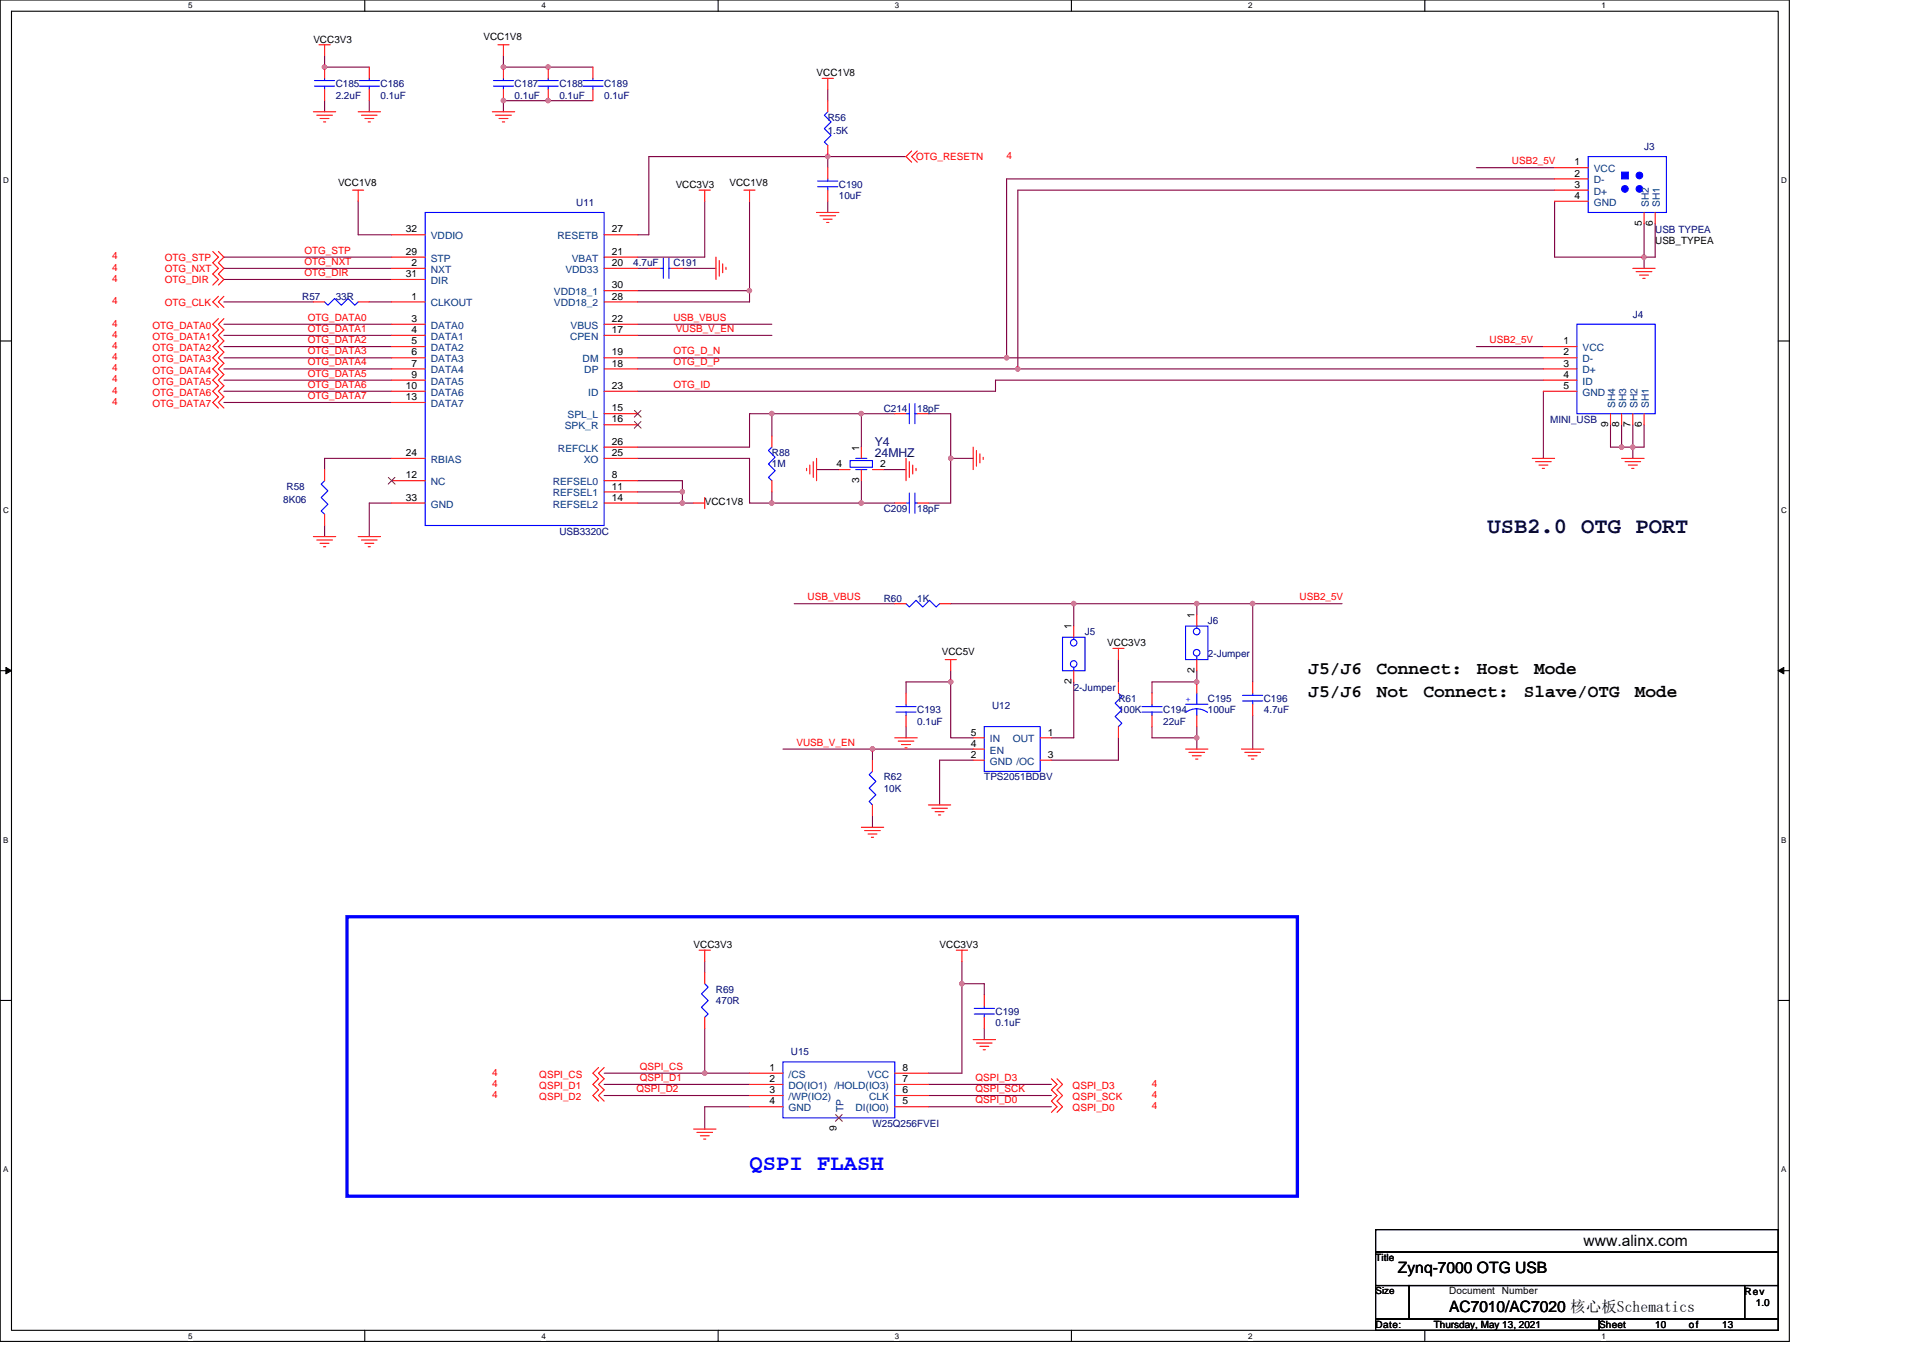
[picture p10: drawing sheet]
<svg xmlns="http://www.w3.org/2000/svg" width="297mm" height="210mm" viewBox="0 0 297 210" stroke-linecap="round" stroke-linejoin="round" font-family="sans-serif">
<path d="M0 0h276.4v207.3h-276.4zM1.8 1.7h272.9v203.8h-272.9z" fill="none" stroke="#000" stroke-width=".17"/>
<g fill="#fff">
<path d="M29.1 .2h.6v1.4h-.6z"/>
<path d="M29.1 205.7h.6v1.4h-.6z"/>
</g>
<path d="M56.3 0v1.7M56.3 205.5v1.8" fill="none" stroke="#000" stroke-width=".17"/>
<g fill="#fff">
<path d="M83.6 .2h.7v1.4h-.7z"/>
<path d="M83.6 205.7h.7v1.4h-.7z"/>
</g>
<path d="M110.9 0v1.7M110.9 205.5v1.8" fill="none" stroke="#000" stroke-width=".17"/>
<g fill="#fff">
<path d="M138.2 .2h.7v1.4h-.7z"/>
<path d="M138.2 205.7h.7v1.4h-.7z"/>
</g>
<path d="M165.5 0v1.7M165.5 205.5v1.8" fill="none" stroke="#000" stroke-width=".17"/>
<g fill="#fff">
<path d="M192.8 .2h.6v1.4h-.6z"/>
<path d="M192.8 205.7h.6v1.4h-.6z"/>
</g>
<path d="M220.1 0v1.7M220.1 205.5v1.8" fill="none" stroke="#000" stroke-width=".17"/>
<g fill="#fff">
<path d="M247.4 .2h.6v1.4h-.6z"/>
<path d="M247.4 205.7h.6v1.4h-.6z"/>
<path d="M.5 27.2h.8v1.4h-.8z"/>
<path d="M275.1 27.2h.9v1.4h-.9z"/>
<path d="M.5 78.1h.8v1.4h-.8z"/>
<path d="M275.1 78.1h.9v1.4h-.9z"/>
</g>
<path d="M0 52.7h1.8M274.7 52.7h1.7" fill="none" stroke="#000" stroke-width=".17"/>
<g fill="#fff">
<path d="M.5 129.1h.8v1.4h-.8z"/>
<path d="M275.1 129.1h.8v1.4h-.8z"/>
</g>
<path d="M0 103.6h1.8M274.7 103.6h1.7" fill="none" stroke="#000" stroke-width=".17"/>
<path d="M.9 103.1l.9 .5-.9 .5zM274.7 103.6l.8-.5v1z" fill="#000" stroke="#000" stroke-width=".15"/>
<g fill="#fff">
<path d="M.5 180h.8v1.4h-.8z"/>
<path d="M275.1 180h.8v1.4h-.8z"/>
</g>
<path d="M0 154.6h1.8M274.7 154.6h1.7M212.5 190h62.2v3.5h-62.2zM212.5 193.5h62.2v5.1h-62.2zM212.5 198.6h5.2v5.2h-5.2zM217.7 198.6h51.8v5.2h-51.8zM269.5 198.6h5.2v5.2h-5.2zM212.5 203.8h34.5v1.7h-34.5zM247 203.8h27.7v1.7h-27.7z" fill="none" stroke="#000" stroke-width=".17"/>
<path d="M53.6 141.6h146.8v43.2h-146.8z" fill="none" stroke="#00f" stroke-width=".51"/>
<g fill="none" stroke="#800040" stroke-width=".17">
<path d="M50.1 8.6v1.8h6.9M50.1 15.6v1.7M57 15.6v1.7M77.8 8.6v1.8h13.8M91.6 15.6h-13.8v1.7M127.9 13.8v1.8M34.6 39.7h25.9M55.3 31.1v5.2h5.2M108.9 31.1v8.6h-10.4M115.8 31.1v13.8M127.9 24.2h-27.7v12.1h-1.7M127.9 31.1v1.7"/>
<path d="M127.9 24.2v1.7M127.9 24.2h12.1M228 25.9h12.1M240.1 31.1v8.6h13.9M240.1 27.6h-84.6v27.7M240.1 29.4h-82.9v27.6M254 39.7v1.8M254 34.5v5.2M255.7 34.5v5.2h-1.7M34.6 41.5h25.9M34.6 43.2h25.9M34.6 50.1h25.9"/>
<path d="M34.6 51.8h25.9M34.6 53.6h25.9M34.6 55.3h25.9M34.6 57h25.9M34.6 58.7h25.9M34.6 46.7h13.8M57 46.7h3.5M98.5 57h58.7M98.5 55.3h57M98.5 41.5h1.7M98.5 51.8h20.7M98.5 50.1h20.7"/>
<path d="M98.5 44.9h17.3M105.4 41.5h5.2M115.8 44.9v1.8h-17.3M155.5 55.3h82.9M157.2 57h81.2M228 53.6h10.4M238.4 58.7h-84.6v1.8h-55.3M34.6 60.5h25.9M34.6 62.2h25.9M60.5 70.8h-10.4v1.8M60.5 77.7h-3.5v5.2M98.5 74.3h6.9v1.7"/>
<path d="M98.5 76h6.9M98.5 77.7h6.9M98.5 70.8h17.3v6.9h3.4M105.4 76v1.7M105.4 77.7h1.7M119.2 77.7h13.9M119.2 63.9h13.9M119.2 67.4v-3.5h-3.4v5.2h-17.3M119.2 76v1.7M126.1 72.6h3.5M133.1 77.7h5.1M133.1 63.9h5.1"/>
<path d="M133.1 74.3v3.4M133.1 63.9v5.2M136.5 72.6h3.5M143.4 63.9h3.5v6.9M146.9 70.8h3.4M146.9 70.8v6.9h-3.5M238.4 60.5v10.3M248.8 65.6v3.5h1.7M250.5 69.1h1.7M250.5 65.6v3.5M252.2 69.1v1.7M252.2 65.6v3.5"/>
<path d="M254 65.6v3.5h-1.8M50.1 81.2v1.7M122.7 93.3h15.5M146.9 93.3h19M165.9 93.3v3.4M165.9 93.3h19v1.7M184.9 93.3h8.6v12.1M193.5 93.3h13.8M120.9 115.7h13.9v1.8M134.8 115.7h15.5M140 112.3v1.7M146.9 105.4v8.6h3.4"/>
<path d="M146.9 105.4h-6.9v1.7M146.9 103.6v1.8M150.3 117.5h-5.2v6.9M165.9 105.4v8.6h-3.5M172.8 114v3.5h-10.4M172.8 101.9v3.5M177.9 112.3v1.7h7M184.9 114v1.7M184.9 112.3v1.7M184.9 103.6v1.8h-7v1.7M193.5 110.6v5.1M134.8 126.1v1.7"/>
<path d="M108.9 148.5v1.8M108.9 158.9v6.9M148.6 152h3.4v1.7M148.6 152v13.8h-5.2M148.6 148.5v3.5M152 158.9v1.7M93.3 169.3h22.5M93.3 167.6h22.5M93.3 165.8h15.6M108.9 165.8h6.9M115.8 171h-6.9v3.5M143.4 169.3h19"/>
<path d="M143.4 167.6h19M143.4 171h19"/>
</g>
<g fill="#f0f" stroke="#f0f" stroke-width=".17">
<circle cx="50.1" cy="10.4" r=".33"/>
<circle cx="84.7" cy="15.5" r=".34"/>
<circle cx="77.8" cy="15.5" r=".34"/>
<circle cx="84.7" cy="10.4" r=".33"/>
<circle cx="77.8" cy="10.4" r=".33"/>
<circle cx="115.8" cy="44.9" r=".33"/>
<circle cx="127.8" cy="24.2" r=".34"/>
<circle cx="250.5" cy="69.1" r=".34"/>
<circle cx="157.2" cy="57" r=".34"/>
<circle cx="253.9" cy="39.7" r=".34"/>
<circle cx="252.2" cy="69.1" r=".34"/>
<circle cx="105.4" cy="77.7" r=".34"/>
<circle cx="105.4" cy="76" r=".34"/>
<circle cx="146.9" cy="105.4" r=".33"/>
<circle cx="193.5" cy="93.3" r=".34"/>
<circle cx="184.8" cy="93.3" r=".34"/>
<circle cx="134.8" cy="115.7" r=".34"/>
<circle cx="165.8" cy="93.3" r=".34"/>
<circle cx="184.8" cy="105.4" r=".33"/>
<circle cx="184.8" cy="114" r=".33"/>
<circle cx="155.5" cy="55.3" r=".34"/>
<circle cx="146.9" cy="70.8" r=".33"/>
<circle cx="133" cy="77.7" r=".34"/>
<circle cx="119.2" cy="77.7" r=".34"/>
<circle cx="133" cy="63.9" r=".34"/>
<circle cx="119.2" cy="63.9" r=".34"/>
<circle cx="148.6" cy="152" r=".34"/>
<circle cx="108.9" cy="165.8" r=".33"/>
</g>
<g fill="none" stroke="#f00" stroke-width=".17">
<path d="M48.4 17.3h3.5M48.9 17.8h2.4M49.3 6.9h1.7M49.4 18.3h1.4M50 18.8h.3M50.1 6.9v1.7M50.1 10.4v1.7M50.1 13.8v1.8M55.3 17.3h3.5M55.8 17.8h2.4M56.4 18.3h1.3M56.9 18.8h.3"/>
<path d="M57 10.4v1.7M57 13.8v1.8M76 17.3h3.5M76.6 17.8h2.4M76.9 6.9h1.7M77.1 18.3h1.4M77.6 18.8h.4M77.8 6.9v1.7M77.8 10.4v1.7M77.8 13.8v1.8M84.7 10.4v1.7M84.7 13.8v1.8"/>
<path d="M91.6 10.4v1.7M91.6 13.8v1.8M127 12.1h1.7M127.9 12.1v1.7M127.9 15.6v1.7M32.9 38.9l.8 .8-.8 .9 .8 .9-.8 .8 .8 .9-.8 .8M33.7 38.9l.9 .8-.9 .9 .9 .9-.9 .8 .9 .9-.9 .8M54.5 29.4h1.7M55.3 29.4v1.7M60.5 39.7h5.2M60.5 36.3h5.2M93.3 36.3h5.2"/>
<path d="M93.3 39.7h5.2M108 29.4h1.7M108.9 29.4v1.7M110.6 39.7v3.5M114.9 29.4h1.7M115.8 29.4v1.7M126.1 32.8h3.5M126.7 33.3h2.4M127.2 33.9h1.3M127.7 34.4h.3M127.9 22.5v1.7M127.9 25.9v1.7"/>
<path d="M127.9 29.4v1.7M140.8 23.3l-.8 .9 .8 .9M141.7 23.3l-.9 .9 .9 .9M240.1 25.9h5.2M240.1 27.6h5.2M240.1 29.4h5.2M240.1 31.1h5.2M254 32.8v1.7M255.7 32.8v1.7M33.7 49.2l-.8 .9 .8 .9-.8 .8 .8 .9-.8 .9 .8 .8-.8 .9 .8 .8-.8 .9 .8 .9-.8 .8 .8 .9-.8 .9 .8 .8-.8 .9 .8 .9M33.7 45.8l-.8 .9 .8 .8M34.6 49.2l-.9 .9 .9 .9-.9 .8 .9 .9-.9 .9 .9 .8-.9 .9 .9 .8-.9 .9 .9 .9-.9 .8 .9 .9-.9 .9 .9 .8-.9 .9 .9 .9"/>
<path d="M34.6 45.8l-.9 .9 .9 .8M48.4 46.7h1.7M55.3 46.7h1.7M60.5 46.7h5.2M60.5 50.1h5.2M60.5 51.8h5.2M60.5 53.6h5.2M60.5 55.3h5.2M60.5 57h5.2M60.5 58.7h5.2M60.5 43.2h5.2M60.5 41.5h5.2"/>
<path d="M93.3 41.5h5.2M93.3 46.7h5.2M93.3 44.9h5.2M93.3 51.8h5.2M93.3 50.1h5.2M93.3 57h5.2M93.3 55.3h5.2M100.2 41.5h1.8M103.7 41.5h1.7M111.1 40.3v2.4M111.6 40.8v1.3M112.1 41.3v.3"/>
<path d="M238.4 53.6h5.2M238.4 55.3h5.2M238.4 57h5.2M238.4 58.7h5.2M252.2 41.5h3.5M252.7 42h2.5M253.3 42.5h1.3M253.8 43h.3M50.1 79.5v1.7M50.1 72.6v1.7M60.5 77.7h5.2M60.5 74.3h5.2"/>
<path d="M60.5 60.5h5.2M60.5 62.2h5.2M60.5 70.8h5.2M93.3 60.5h5.2M93.3 76h5.2M93.3 77.7h5.2M93.3 69.1h5.2M93.3 74.3h5.2M93.3 63.9h5.2M93.3 65.6h5.2M93.3 70.8h5.2M107.1 77.7h1.8"/>
<path d="M108.9 76.9v1.7M119.2 74.3v1.7M119.2 67.4v1.7M124.6 72.4v.3M125.1 71.9v1.3M125.6 71.3v2.5M126.1 70.8v3.5M129.6 72.6h1.7M133.1 69.1v1.7M133.1 72.6v1.7M134.8 72.6h1.7M138.2 63.9h1.8"/>
<path d="M138.2 77.7h1.8M140 70.8v3.5M140.5 71.3v2.5M141 71.9v1.3M141.5 72.4v.3M141.7 63.9h1.7M141.7 77.7h1.7M150.3 69.1v3.5M150.8 69.6v2.4M151.4 70.1v1.4M151.9 70.7v.3M236.7 70.8h3.4"/>
<path d="M237.2 71.3h2.4M237.7 71.9h1.4M238.2 72.4h.4M238.4 60.5h5.2M248.8 63.9v1.7M250.5 70.8h3.5M250.5 63.9v1.7M251 71.3h2.4M251.5 71.9h1.4M252 72.4h.4M252.2 63.9v1.7M254 63.9v1.7"/>
<path d="M48.4 82.9h3.5M48.9 83.4h2.4M49.4 83.9h1.4M50 84.5h.3M55.3 82.9h3.5M55.8 83.4h2.4M56.4 83.9h1.3M56.9 84.5h.3M138.2 93.3h1.8M145.1 93.3h1.8M165.9 96.7v1.8M184.9 95v1.7"/>
<path d="M134.8 117.5v1.7M138.2 114h3.5M138.7 114.5h2.5M139.3 115h1.3M139.8 115.5h.3M140 107.1v1.7M140 110.6v1.7M146 101.9h1.7M146.9 101.9v1.7M150.3 114h1.7M150.3 115.7h1.7M150.3 117.5h1.7"/>
<path d="M160.7 117.5h1.7M160.7 114h1.7M165.9 103.6v1.8M171.9 100.2h1.7M172.8 100.2v1.7M172.8 105.4v1.7M172.8 112.3v1.7M177.9 107.1v1.7M177.9 110.6v1.7M183.1 115.7h3.5M183.6 116.2h2.5M184.2 116.8h1.3"/>
<path d="M184.7 117.3h.3M184.9 105.4v1.7M184.9 110.6v1.7M184.9 101.9v1.7M191.8 115.7h3.4M192.3 116.2h2.4M192.8 116.8h1.4M193.3 117.3h.4M193.5 105.4v1.7M193.5 108.8v1.8M133.1 127.8h3.4M133.6 128.3h2.4"/>
<path d="M134.1 128.9h1.4M134.6 129.4h.3M134.8 124.4v1.7M143.4 124.4h3.5M143.9 124.9h2.4M144.4 125.4h1.4M145 125.9h.3M108 146.8h1.7M108.9 146.8v1.7M108.9 150.3v1.7M108.9 157.2v1.7M147.7 146.8h1.8"/>
<path d="M148.6 146.8v1.7M152 153.7v1.7M152 157.2v1.7M92.5 165l-.9 .8 .9 .9-.9 .9 .9 .8-.9 .9 .9 .8M93.3 165l-.8 .8 .8 .9-.8 .9 .8 .8-.8 .9 .8 .8M107.1 174.5h3.5M107.7 175h2.4M108.2 175.5h1.4M108.7 176h.3M115.8 165.8h5.1M115.8 167.6h5.1M115.8 169.3h5.1"/>
<path d="M115.8 171h5.1M129.6 172.7h.1M138.2 171h5.2M138.2 169.3h5.2M138.2 167.6h5.2M138.2 165.8h5.2M150.3 160.6h3.5M150.8 161.2h2.4M151.4 161.7h1.3M151.9 162.2h.3M162.4 166.7l.9 .9-.9 .8 .9 .9-.9 .8 .9 .9-.9 .9M163.3 166.7l.8 .9-.8 .8 .8 .9-.8 .8 .8 .9-.8 .9"/>
</g>
<g fill="none" stroke="#00f" stroke-width=".17">
<path d="M48.6 13.3h3.1M48.6 12.4h3.1M50.1 12.1v.3M50.1 13.3v.5M55.5 13.3h3.1M55.5 12.4h3.1M57 12.1v.3M57 13.3v.5M76.2 13.3h3.1M76.2 12.4h3.1M77.8 12.1v.3M77.8 13.3v.5"/>
<path d="M83.1 13.3h3.1M83.1 12.4h3.1M84.7 12.1v.3M84.7 13.3v.5M90 13.3h3.2M90 12.4h3.2M91.6 12.1v.3M91.6 13.3v.5M127.9 17.3l-.6 .5 1.1 1-1.1 1.1 1.1 1-1.1 1 .6 .6M65.7 32.8h27.6v48.4h-27.6zM102.5 39.9v3.1M103.3 39.9v3.1"/>
<path d="M126.3 28.9h3.1M126.3 28h3.1M127.9 27.6v.4M127.9 28.9v.5M245.3 24.2h12.1v8.6h-12.1zM50.1 46.7l.5 .5 1.1-1.1 1 1.1 1.1-1.1 1 1.1 .5-.5M102 41.5h.5M103.3 41.5h.4M243.6 50.1h12.1v13.8h-12.1zM50.1 74.3l-.5 .5 1 1-1 1.1 1 1-1 1.1 .5 .5M119.2 69.1l-.5 .5 1 1.1-1 1 1 1-1 1.1 .5 .5M131.3 71.2h3.5v1h-3.5z"/>
<path d="M132.2 70.8h1.7M132.2 72.6h1.7M133.1 72.6h.1M133.1 70.8h.1M140 63.9h.5M140 77.7h.5M140.5 62.4v3.1M140.5 76.2v3.1M141.3 62.4v3.1M141.3 76.2v3.1M141.3 63.9h.4M141.3 77.7h.4"/>
<path d="M140 93.3l.5 .5 1-1 1 1 1.1-1 1 1 .5-.5M164.1 98.5h3.5v5.1h-3.5zM165.9 98.5v.3M166.1 99.7a.51 .51 0 0 0 0-.8 .51 .51 0 0 0-.8 .3 .51 .51 0 0 0 .7 .6M183.1 96.7h3.5v5.2h-3.5zM184.9 96.7v.4M185.1 98a.51 .51 0 0 0-.1-.9 .51 .51 0 0 0-.7 .4 .51 .51 0 0 0 .7 .6l.1-.1M134.8 119.2l-.5 .5 1 1-1 1.1 1 1-1 1 .5 .6M138.4 110h3.1M138.4 109.2h3.1M140 108.8v.4M140 110v.6"/>
<path d="M152 112.3h8.7v6.9h-8.7zM165.9 103.1v.5M166.1 103a.51 .51 0 0 0 0-.8 .51 .51 0 0 0-.8 .3 .51 .51 0 0 0 .7 .6v-.1M172.8 107.1l.5 .5-1 1 1 1.1-1 1 1 1.1-.5 .5M176.4 110h3.1M176.4 109.2h3.1M177.9 108.8v.4M177.9 110v.6M183.1 108.8h3.5M184.8 109.5l1.1 .2 .6 .4M184.8 109.5l-1 .2-.6 .4M184.9 109.5v1.1"/>
<path d="M184.9 107.1v1.7M184.9 101.4v.5M185.1 101.3a.51 .51 0 0 0-.1-.9 .51 .51 0 0 0-.7 .4 .51 .51 0 0 0 .7 .6l.1-.1M191.9 108.3h3.1M191.9 107.4h3.1M193.5 107.1v.3M193.5 108.3v.5M108.9 152l.5 .5-1.1 1.1 1.1 1-1.1 1 1.1 1.1-.5 .5M150.5 156.7h3.1M150.5 155.8h3.1M152 155.4v.4M152 156.7v.5"/>
<path d="M120.9 164.1h17.3v8.6h-17.3z"/>
</g>
<path d="M60 73.8l1 1M61 73.8l-1 1M98 63.4l1 1.1M98 65.1l1 1.1M99 63.4l-1 1.1M99 65.1l-1 1.1M129.1 172.2l1 1M130.1 172.2l-1.1 1" fill="none" stroke="#804000" stroke-width=".15"/>
<g fill="#00f" stroke="#00f" stroke-width=".17">
<path d="M250.5 26.6h1v1h-1z" fill-rule="evenodd"/>
<circle cx="253.2" cy="27.1" r=".51"/>
<circle cx="253.2" cy="29.2" r=".51"/>
<circle cx="251" cy="29.2" r=".51"/>
</g>
<text font-size="3.4" fill="#000040" x="229.8" y="82.3">USB2.0 OTG PORT</text>
<text font-size="3.4" fill="#00f" x="115.8" y="180.7">QSPI FLASH</text>
<g font-size="2.8">
<text x="202.1" y="104.2">J5/J6</text>
<text x="202.1" y="107.7">J5/J6</text>
<text x="212.6" y="104.2">Connect:</text>
<text x="212.7" y="107.7">Not</text>
<text x="219.9" y="107.7">Connect:</text>
<text x="228.1" y="104.2">Host</text>
<text x="235.4" y="107.7">Slave/OTG</text>
<text x="237" y="104.2">Mode</text>
<text x="252.5" y="107.7">Mode</text>
</g>
<g font-size="2.4">
<text x="215.9" y="196.7">Zynq-7000 OTG USB</text>
<text x="244.6" y="192.4">www.alinx.com</text>
<text x="223.8" y="202.7">AC7010/AC7020 核心板Schematics</text>
<text x="223.8" y="202.7">AC7010/</text>
</g>
<g font-size="1.9" fill="#000080">
<text x="135.1" y="68.9">Y4</text>
<text x="135.1" y="70.6">24MHZ</text>
</g>
<g font-size="1.5">
<text x="48.4" y="6.6">VCC3V3</text>
<text x="74.7" y="6.2">VCC1V8</text>
<text x="126.1" y="11.8">VCC1V8</text>
<text x="52.2" y="28.7">VCC1V8</text>
<text x="104.4" y="29">VCC3V3</text>
<text x="112.7" y="28.7">VCC1V8</text>
<text x="243.2" y="25.5">1</text>
<text x="243.2" y="27.3">2</text>
<text x="243.2" y="29">3</text>
<text x="62.7" y="35.9">32</text>
<text x="94.5" y="35.9">27</text>
<text x="243.2" y="30.7">4</text>
<text x="253.6" y="34.9" transform="rotate(-90 253.6 34.9)">5</text>
<text x="255.3" y="34.9" transform="rotate(-90 255.3 34.9)">6</text>
<text x="62.7" y="39.4">29</text>
<text x="63.6" y="41.1">2</text>
<text x="94.5" y="41.1">20</text>
<text x="94.5" y="39.4">21</text>
<text x="255.7" y="37.7">USB_TYPEA</text>
<text x="62.7" y="42.8">31</text>
<text x="63.6" y="46.3">1</text>
<text x="94.5" y="46.3">28</text>
<text x="94.5" y="44.6">30</text>
<text x="63.6" y="49.7">3</text>
<text x="63.6" y="51.5">4</text>
<text x="63.6" y="53.2">5</text>
<text x="94.5" y="51.5">17</text>
<text x="94.5" y="49.7">22</text>
<text x="241.5" y="53.2">1</text>
<text x="63.6" y="54.9">6</text>
<text x="63.6" y="56.6">7</text>
<text x="63.6" y="58.4">9</text>
<text x="94.5" y="56.6">18</text>
<text x="94.5" y="54.9">19</text>
<text x="241.5" y="54.9">2</text>
<text x="241.5" y="56.6">3</text>
<text x="241.5" y="58.4">4</text>
<text x="62.7" y="60.1">10</text>
<text x="62.7" y="61.8">13</text>
<text x="94.5" y="65.3">16</text>
<text x="94.5" y="60.1">23</text>
<text x="94.5" y="63.6">15</text>
<text x="241.5" y="60.1">5</text>
<text x="62.7" y="70.5">24</text>
<text x="94.5" y="68.7">26</text>
<text x="94.5" y="70.5">25</text>
<text x="132.7" y="69.6" transform="rotate(-90 132.7 69.6)">1</text>
<text x="248.4" y="66" transform="rotate(-90 248.4 66)">9</text>
<text x="250.1" y="66" transform="rotate(-90 250.1 66)">8</text>
<text x="251.9" y="66" transform="rotate(-90 251.9 66)">7</text>
<text x="253.6" y="66" transform="rotate(-90 253.6 66)">6</text>
<text x="62.7" y="77.4">33</text>
<text x="62.7" y="73.9">12</text>
<text x="94.5" y="75.6">11</text>
<text x="94.5" y="77.4">14</text>
<text x="94.5" y="73.9">8</text>
<text x="129.2" y="72.2">4</text>
<text x="132.7" y="74.7" transform="rotate(-90 132.7 74.7)">3</text>
<text x="136" y="72.2">2</text>
<text x="108.9" y="78.1">VCC1V8</text>
<text x="184.5" y="95.5" transform="rotate(-90 184.5 95.5)">1</text>
<text x="145.5" y="101.2">VCC5V</text>
<text x="165.5" y="97.3" transform="rotate(-90 165.5 97.3)">1</text>
<text x="171" y="99.9">VCC3V3</text>
<text x="165.5" y="105.7" transform="rotate(-90 165.5 105.7)">2</text>
<text x="184.5" y="104" transform="rotate(-90 184.5 104)">2</text>
<text x="149.9" y="113.6">5</text>
<text x="161.9" y="113.6">1</text>
<text x="149.9" y="115.4">4</text>
<text x="149.9" y="117.1">2</text>
<text x="161.9" y="117.1">3</text>
<text x="107.1" y="146.5">VCC3V3</text>
<text x="145.1" y="146.5">VCC3V3</text>
<text x="118.8" y="165.5">1</text>
<text x="118.8" y="167.2">2</text>
<text x="139.4" y="167.2">7</text>
<text x="139.4" y="165.5">8</text>
<text x="118.8" y="168.9">3</text>
<text x="118.8" y="170.6">4</text>
<text x="139.4" y="170.6">5</text>
<text x="139.4" y="168.9">6</text>
<text x="129.2" y="174.8" transform="rotate(-90 129.2 174.8)">9</text>
<text x="212.5" y="194.9">Title</text>
<text x="212.5" y="200">Size</text>
<text x="223.8" y="200">Document Number</text>
<text x="269.5" y="200">Rev</text>
<text x="271.2" y="201.8">1.0</text>
<text x="212.5" y="205.2">Date:</text>
<text x="221.5" y="205.2">Thursday, May 13, 2021</text>
<text x="247" y="205.2">Sheet</text>
<text x="255.7" y="205.2">10</text>
<text x="260.9" y="205.2">of</text>
<text x="266" y="205.2">13</text>
</g>
<g font-size="1.5" fill="#000080">
<text x="51.9" y="13.5">C185</text>
<text x="51.9" y="15.2">2.2uF</text>
<text x="58.8" y="13.5">C186</text>
<text x="58.8" y="15.2">0.1uF</text>
<text x="79.5" y="13.5">C187</text>
<text x="79.5" y="15.2">0.1uF</text>
<text x="86.4" y="13.5">C188</text>
<text x="86.4" y="15.2">0.1uF</text>
<text x="93.3" y="13.5">C189</text>
<text x="93.3" y="15.2">0.1uF</text>
<text x="127.9" y="18.7">R56</text>
<text x="127.9" y="20.7">1.5K</text>
<text x="254" y="23.2">J3</text>
<text x="129.6" y="29">C190</text>
<text x="89" y="31.8">U11</text>
<text x="129.6" y="30.8">10uF</text>
<text x="255.7" y="35.9">USB TYPEA</text>
<text x="97.8" y="41.1">4.7uF</text>
<text x="104" y="41.1">C191</text>
<text x="46.7" y="46.3">R57</text>
<text x="51.9" y="46.3">33R</text>
<text x="252.2" y="49.1">J4</text>
<text x="136.5" y="63.6">C214</text>
<text x="141.7" y="63.6">18pF</text>
<text x="239.4" y="65.3">MINI_USB</text>
<text x="119.2" y="70.5">R88</text>
<text x="43.7" y="77.7">8K06</text>
<text x="44.3" y="75.7">R58</text>
<text x="119.2" y="72.2">1M</text>
<text x="86.4" y="82.6">USB3320C</text>
<text x="136.5" y="79.1">C209</text>
<text x="141.7" y="79.1">18pF</text>
<text x="136.5" y="92.9">R60</text>
<text x="141.7" y="92.9">1K</text>
<text x="167.6" y="98.1">J5</text>
<text x="186.6" y="96.4">J6</text>
<text x="186.6" y="101.6">2-Jumper</text>
<text x="165.9" y="106.8">2-Jumper</text>
<text x="141.7" y="110.2">C193</text>
<text x="141.7" y="112">0.1uF</text>
<text x="153.2" y="109.5">U12</text>
<text x="172.8" y="108.5">R61</text>
<text x="172.8" y="110.2">100K</text>
<text x="179.7" y="110.2">C194</text>
<text x="179.7" y="112">22uF</text>
<text x="186.6" y="108.5">C195</text>
<text x="186.6" y="110.2">100uF</text>
<text x="195.2" y="108.5">C196</text>
<text x="195.2" y="110.2">4.7uF</text>
<text x="136.5" y="120.6">R62</text>
<text x="136.5" y="122.3">10K</text>
<text x="152" y="120.6">TPS2051BDBV</text>
<text x="110.6" y="153.4">R69</text>
<text x="110.6" y="155.1">470R</text>
<text x="153.8" y="156.8">C199</text>
<text x="153.8" y="158.6">0.1uF</text>
<text x="122.2" y="163.1">U15</text>
<text x="134.8" y="174.1">W25Q256FVEI</text>
</g>
<g font-size="1.5" fill="#f00">
<text x="141.5" y="24.7">OTG_RESETN</text>
<text x="155.5" y="24.6">4</text>
<text x="233.5" y="25.4">USB2_5V</text>
<text x="17.3" y="40.1">4</text>
<text x="17.3" y="41.8">4</text>
<text x="25.4" y="40.3">OTG_STP</text>
<text x="25.4" y="42">OTG_NXT</text>
<text x="47" y="40.9">OTG_NXT</text>
<text x="47" y="39.2">OTG_STP</text>
<text x="17.3" y="47">4</text>
<text x="17.3" y="43.5">4</text>
<text x="25.4" y="47.3">OTG_CLK</text>
<text x="25.4" y="43.7">OTG_DIR</text>
<text x="47" y="42.6">OTG_DIR</text>
<text x="17.3" y="50.5">4</text>
<text x="17.3" y="52.2">4</text>
<text x="17.3" y="53.9">4</text>
<text x="23.5" y="50.8">OTG_DATA0</text>
<text x="23.5" y="52.5">OTG_DATA1</text>
<text x="47.5" y="49.6">OTG_DATA0</text>
<text x="47.5" y="51.3">OTG_DATA1</text>
<text x="47.5" y="53">OTG_DATA2</text>
<text x="104" y="49.6">USB_VBUS</text>
<text x="104.4" y="51.3">VUSB_V_EN</text>
<text x="230.1" y="53">USB2_5V</text>
<text x="17.3" y="55.6">4</text>
<text x="17.3" y="57.4">4</text>
<text x="17.3" y="59.1">4</text>
<text x="23.5" y="54.3">OTG_DATA2</text>
<text x="23.5" y="56">OTG_DATA3</text>
<text x="23.5" y="57.7">OTG_DATA4</text>
<text x="23.5" y="59.4">OTG_DATA5</text>
<text x="47.5" y="54.7">OTG_DATA3</text>
<text x="47.5" y="56.5">OTG_DATA4</text>
<text x="47.5" y="58.2">OTG_DATA5</text>
<text x="47.5" y="59.9">OTG_DATA6</text>
<text x="104" y="59.9">OTG_ID</text>
<text x="104" y="56.5">OTG_D_P</text>
<text x="104" y="54.7">OTG_D_N</text>
<text x="17.3" y="60.8">4</text>
<text x="17.3" y="62.5">4</text>
<text x="23.5" y="61.2">OTG_DATA6</text>
<text x="23.5" y="62.9">OTG_DATA7</text>
<text x="47.5" y="61.6">OTG_DATA7</text>
<text x="124.8" y="92.7">USB_VBUS</text>
<text x="200.7" y="92.7">USB2_5V</text>
<text x="123" y="115.2">VUSB_V_EN</text>
<text x="76" y="166.2">4</text>
<text x="76" y="167.9">4</text>
<text x="83.3" y="166.5">QSPI_CS</text>
<text x="98.8" y="165.3">QSPI_CS</text>
<text x="98.8" y="167">QSPI_D1</text>
<text x="150.7" y="167">QSPI_D3</text>
<text x="177.9" y="167.9">4</text>
<text x="76" y="169.6">4</text>
<text x="83.3" y="170">QSPI_D2</text>
<text x="83.3" y="168.3">QSPI_D1</text>
<text x="98.3" y="168.7">QSPI_D2</text>
<text x="150.7" y="168.7">QSPI_SCK</text>
<text x="150.7" y="170.5">QSPI_D0</text>
<text x="165.7" y="170">QSPI_SCK</text>
<text x="165.7" y="171.7">QSPI_D0</text>
<text x="165.7" y="168.3">QSPI_D3</text>
<text x="177.9" y="169.6">4</text>
<text x="177.9" y="171.4">4</text>
</g>
<g font-size="1.5" fill="#004080">
<text x="246.2" y="26.6">VCC</text>
<text x="246.2" y="28.3">D-</text>
<text x="246.2" y="30.1">D+</text>
<text x="246.2" y="31.8">GND</text>
<text x="254.7" y="32" transform="rotate(-90 254.7 32)">SH2</text>
<text x="256.4" y="32" transform="rotate(-90 256.4 32)">SH1</text>
<text x="66.5" y="40.4">STP</text>
<text x="66.5" y="37">VDDIO</text>
<text x="86.1" y="37">RESETB</text>
<text x="88.3" y="40.4">VBAT</text>
<text x="66.5" y="47.3">CLKOUT</text>
<text x="66.5" y="43.9">DIR</text>
<text x="66.5" y="42.2">NXT</text>
<text x="85.6" y="47.3">VDD18_2</text>
<text x="85.6" y="45.6">VDD18_1</text>
<text x="87.3" y="42.2">VDD33</text>
<text x="66.5" y="50.8">DATA0</text>
<text x="66.5" y="52.5">DATA1</text>
<text x="88" y="52.5">CPEN</text>
<text x="88.1" y="50.8">VBUS</text>
<text x="66.5" y="54.3">DATA2</text>
<text x="66.5" y="56">DATA3</text>
<text x="66.5" y="57.7">DATA4</text>
<text x="66.5" y="59.4">DATA5</text>
<text x="90" y="56">DM</text>
<text x="90.3" y="57.7">DP</text>
<text x="244.5" y="54.3">VCC</text>
<text x="244.5" y="56">D-</text>
<text x="244.5" y="57.7">D+</text>
<text x="244.5" y="59.4">ID</text>
<text x="66.5" y="61.2">DATA6</text>
<text x="66.5" y="62.9">DATA7</text>
<text x="87.7" y="64.6">SPL_L</text>
<text x="90.9" y="61.2">ID</text>
<text x="244.5" y="61.2">GND</text>
<text x="249.5" y="63.1" transform="rotate(-90 249.5 63.1)">SH4</text>
<text x="251.2" y="63.1" transform="rotate(-90 251.2 63.1)">SH3</text>
<text x="252.9" y="63.1" transform="rotate(-90 252.9 63.1)">SH2</text>
<text x="254.7" y="63.1" transform="rotate(-90 254.7 63.1)">SH1</text>
<text x="66.5" y="71.5">RBIAS</text>
<text x="86.2" y="69.8">REFCLK</text>
<text x="87.2" y="66.3">SPK_R</text>
<text x="90.2" y="71.5">XO</text>
<text x="66.5" y="75">NC</text>
<text x="85.4" y="76.7">REFSEL1</text>
<text x="85.4" y="75">REFSEL0</text>
<text x="66.5" y="78.4">GND</text>
<text x="85.4" y="78.4">REFSEL2</text>
<text x="152.9" y="114.7">IN</text>
<text x="152.9" y="116.4">EN</text>
<text x="152.9" y="118.2">GND /OC</text>
<text x="156.5" y="114.7">OUT</text>
<text x="121.8" y="166.5">/CS</text>
<text x="134" y="166.5">VCC</text>
<text x="121.8" y="168.3">DO(IO1)</text>
<text x="121.8" y="170">/WP(IO2)</text>
<text x="121.8" y="171.7">GND</text>
<text x="128.9" y="168.3">/HOLD(IO3)</text>
<text x="130.3" y="171.9" transform="rotate(-90 130.3 171.9)">TP</text>
<text x="132.1" y="171.7">DI(IO0)</text>
<text x="134.3" y="170">CLK</text>
</g>
<text font-size="1.4" fill="#00f" x="183.1" y="108.4">+</text>
<g font-size="1.2">
<text x="29.1" y="1.3">5</text>
<text x="83.6" y="1.3">4</text>
<text x="138.2" y="1.3">3</text>
<text x="192.8" y="1.3">2</text>
<text x="247.4" y="1.3">1</text>
<text x=".5" y="28.3">D</text>
<text x="275.1" y="28.3">D</text>
<text x=".5" y="79.2">C</text>
<text x="275.1" y="79.2">C</text>
<text x=".5" y="130.2">B</text>
<text x="275.1" y="130.2">B</text>
<text x=".5" y="181.1">A</text>
<text x="275.1" y="181.1">A</text>
<text x="29.1" y="206.8">5</text>
<text x="83.6" y="206.8">4</text>
<text x="138.2" y="206.8">3</text>
<text x="192.8" y="206.8">2</text>
<text x="247.4" y="206.8">1</text>
</g>
</svg>
